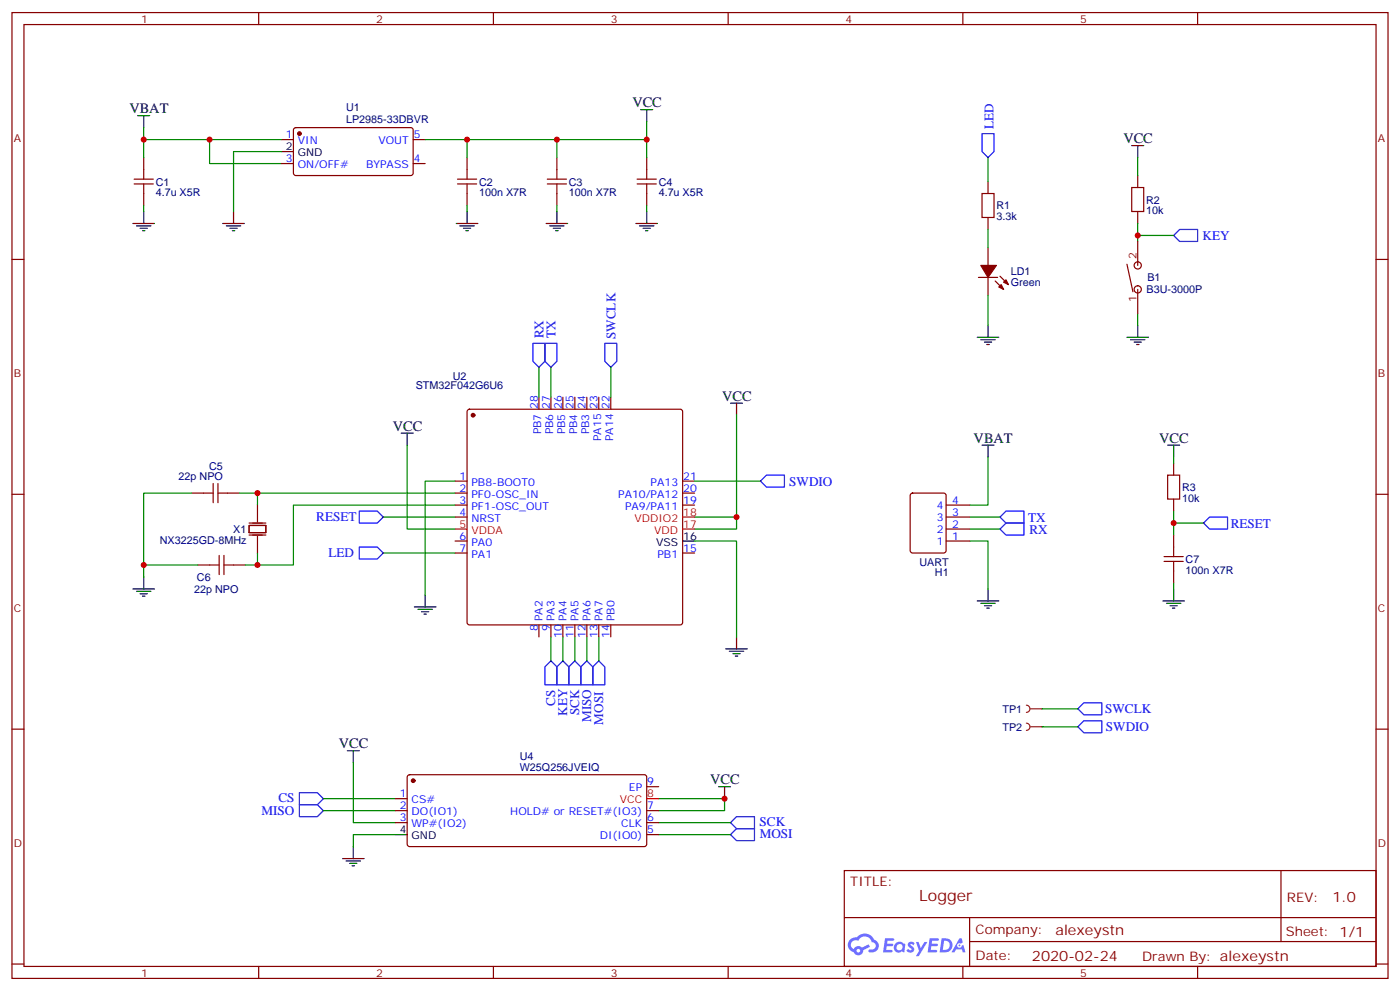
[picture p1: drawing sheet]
<svg xmlns="http://www.w3.org/2000/svg" width="412mm" height="292mm" viewBox="0 0 412 292" stroke-linecap="round" stroke-linejoin="round" font-family="sans-serif">
<g fill="none" stroke="#870000" stroke-width=".35">
<path d="M3.5 3.7h405.4v284.3h-405.4zM7.1 7.2h398.2v277.3h-398.2zM76.2 3.7v3.5M145.3 3.7v3.5M214.5 3.7v3.5M283.6 3.7v3.5M352.8 3.7v3.5M3.5 76.4h3.6M405.3 76.4h3.6M3.5 145.5h3.6M405.3 145.5h3.6M3.5 214.7h3.6"/>
<path d="M405.3 214.7h3.6M248.7 256.3h156.6v28.2h-156.6zM377.3 256.3v20.9M248.7 270.1h156.5M285.6 277.2h119.6M285.6 270.1v14.2M3.5 283.8h3.6M76.2 284.5v3.5M145.3 284.5v3.5M214.5 284.5v3.5M283.6 284.5v3.5M352.8 284.5v3.5"/>
<path d="M405.3 283.8h3.6"/>
</g>
<g fill="#5487ff">
<path d="M267.7 277.5a1.22 1.22 0 0 1 1.7 .2l-.4 .6a.47 .47 0 0 0-.3-.4 .47 .47 0 0 0-.5 .2l.1 .2a1.14 1.14 0 0 1 .8 1.8 1.14 1.14 0 0 1-1.9 0l-.2-.2 .5-.6 .7 .5a.29 .29 0 0 0 .3-.3 .29 .29 0 0 0-.2-.3 1.04 1.04 0 0 1-.6-1.7z"/>
<path d="M260.7 276.2h2.4l.3 .2-.2 .5-1.8 .1-.1 .8h1.5l.3 .4-.3 .4h-1.6l-.2 1.1h1.7l.2 .3-.2 .3-2.6 .1z"/>
<path d="M273.8 276.2h2.4l.3 .2-.1 .5-1.8 .1-.2 .8h1.6l.3 .4-.4 .4-1.6-.1-.1 1.1 1.7 .1 .2 .3-.2 .3-2.6 .1z"/>
<path d="M282.6 276.2h.7l.3 1.3-.6 .3a.69 .69 0 0 0-1 .3 .69 .69 0 0 0 .4 .9 .69 .69 0 0 0 .9-.6l.5-.2 .6 2.2h-.8l-.2-.9h-1.8l-.5 .9h-.8z"/>
<path d="M269.8 277.3h.8l.6 1.8 1.1-1.8h.9l-2.6 4.2h-.8l.9-1.5z"/>
<path d="M277.4 276.2l-.6 4.2h1.3a2.11 2.11 0 0 0 2.5-2.1 2.11 2.11 0 0 0-2.5-2.1zM278.1 277a1.39 1.39 0 0 1 1.7 1.4 1.39 1.39 0 0 1-1.8 1.2h-.3z"/>
<path d="M263.7 277.8a1.54 1.54 0 0 0-.1 2.2 1.54 1.54 0 0 0 2.2 .1l.6 .3 .3-2.3-.2-.3h-.4a1.49 1.49 0 0 0-2.4 0zM264 278.8a.94 .94 0 0 1 1.8 0 .94 .94 0 0 1-1.8 0z"/>
<path d="M250.4 276.6a2.18 2.18 0 0 0 1.1 3.7 1.44 1.44 0 0 0 1.6 .9 1.44 1.44 0 0 0 1.2-1.4l2-1.1-.5-.7-1.9 1a1.47 1.47 0 0 0-2.4 .4 1.39 1.39 0 0 1-.7-1.9 1.39 1.39 0 0 1 2-.5 2.12 2.12 0 0 1 2.2-1.3 2.12 2.12 0 0 1 1.9 1.7 1.14 1.14 0 0 1 1.1 1.4 1.14 1.14 0 0 1-1.7 .7 .43 .43 0 0 0-.5 .4 .43 .43 0 0 0 .4 .5 1.98 1.98 0 0 0 2.5-1.2 1.98 1.98 0 0 0-1.2-2.6 3.1 3.1 0 0 0-5.3-.6l-.9 .1zM252.3 279.9a.55 .55 0 0 1 1.1 0 .55 .55 0 0 1-1.1 0z"/>
<circle cx="282.6" cy="278.3" r=".26"/>
</g>
<g fill="none" stroke="#870000" stroke-width=".35">
<path d="M86.7 37.8l.4-.2h34.2l.4 .7-.1 13-.6 .4-34.1-.1-.5-.6v-12.7zM39.5 54.2h5.7M39.5 52.7h5.7M42.3 46.4v6.3M42.3 54.2v6.3M82.9 41.1h3.5M82.9 48.2h3.5M121.7 41.1h3.5M121.7 48.2h3.5M161.2 54.2h5.7M161.2 52.7h5.7M164 46.4v6.3"/>
<path d="M164 54.2v6.3M187.7 54.2h5.6M187.7 52.7h5.6M190.5 46.4v6.3M190.5 54.2v6.3M289.3 57h3.5v7h-3.5zM291 53.4v3.6M333.4 55.2h3.5v7.1h-3.5zM335.1 51.7v3.5M291 64v3.6M291 72.8v5.3M335.1 62.3v3.5"/>
<path d="M288.2 81.7h5.7M291 81.7v5.3M293.2 82.7l2.4 2.5M294.6 81.3l2.4 2.5M158.7 116.9v3.6M162.3 116.9v3.6M165.8 116.9v3.6M169.3 116.9v3.6M172.9 116.9v3.6M176.4 116.9v3.6M179.9 116.9v3.6M137.8 120.7l.5-.2h62.1l.5 .2 .2 .5v62.1l-.3 .5-.4 .2h-62.1l-.5-.3-.2-.4v-62.1z"/>
<path d="M344 139.9h3.5v7h-3.5zM345.7 136.3v3.6M56.4 145.2h6.4M62.8 142.3v5.7M64.2 145.2h6.4M64.2 142.3v5.7M73.4 154.7h4.9v2.1h-4.9zM73.4 154h4.9M73.4 157.5h4.9M75.8 148.7v4.9M75.8 157.9v4.9M134.1 145.2h3.5"/>
<path d="M134.1 141.6h3.5M134.1 148.7h3.5M134.1 152.2h3.5M134.1 159.3h3.5M201.1 145.2h3.5M201.1 141.6h3.5M201.1 148.7h3.5M345.7 146.9v3.6M345.7 157.5v6.4M58.2 166.3h6.4M64.6 163.5v5.7M66 166.3h6.3"/>
<path d="M66 163.5v5.7M134.1 162.8h3.5M201.1 162.8h3.5M342.9 165.3h5.6M342.9 163.9h5.6M345.7 165.3v6.3M158.7 184v3.5M162.3 184v3.5M165.8 184v3.5M169.3 184v3.5M172.9 184v3.5M176.4 184v3.5"/>
<path d="M179.9 184v3.5"/>
</g>
<g fill="none" stroke="#000" stroke-width=".35">
<path d="M40.6 34h3.5M42.3 34v3.6M188.7 32.3h3.6M190.5 32.3v3.5M82.9 44.6h3.5M333.4 42.9h3.5M335.1 42.9v3.5M39.2 65.8h6.3M40.2 66.5h4.2M41.3 67.2h2.1M42 67.9h.7M42.3 62.3v3.5"/>
<path d="M65.6 65.8h6.4M66.7 66.5h4.2M67.7 67.2h2.1M68.4 67.9h.7M68.8 62.3v3.5M160.9 65.8h6.3M161.9 66.5h4.3M163 67.2h2.1M163.7 67.9h.7M164 62.3v3.5M187.3 65.8h6.4M188.4 66.5h4.2"/>
<path d="M189.4 67.2h2.2M190.1 67.9h.8M190.5 62.3v3.5M287.9 99.3h6.3M291 95.8v3.5M332 99.3h6.3M335.1 95.8v3.5M215.2 118.7h3.5M217 118.7v3.5M288.9 100h4.3M290 100.7h2.1M290.7 101.4h.7"/>
<path d="M333 100h4.3M334.1 100.7h2.1M334.8 101.4h.7M118.2 127.5h3.5M119.9 127.5v3.6M289.3 131.1h3.5M291 131.1v3.5M344 131.1h3.5M345.7 131.1v3.5M201.1 159.3h3.5M39.2 173.4h6.3M40.2 174.1h4.2"/>
<path d="M41.3 174.8h2.1M42 175.5h.7M42.3 169.9v3.5M122.1 178.7h6.3M123.1 179.4h4.3M125.2 175.2v3.5M287.9 176.9h6.3M288.9 177.6h4.3M290 178.3h2.1M290.7 179h.7M291 173.4v3.5M342.5 176.9h6.4"/>
<path d="M343.6 177.6h4.2M344.7 178.3h2.1M345.4 179h.7M345.7 173.4v3.5M124.2 180.1h2.1M124.9 180.8h.7M213.8 191h6.3M214.8 191.7h4.3M215.9 192.4h2.1M216.6 193.1h.7M217 187.5v3.5M102.3 221h3.5"/>
<path d="M104.1 221v3.5M211.7 231.6h3.5M213.4 231.6v3.5M100.9 252.8h6.3M102 253.5h4.2M103 254.2h2.1M103.7 254.9h.7M104.1 249.2v3.6"/>
</g>
<g fill="none" stroke="#008700" stroke-width=".35">
<path d="M42.3 37.6v8.8M61.7 41.1v7.1h21.2M82.9 44.6h-14.1v17.7M125.2 41.1h65.3v5.3M335.1 65.8v5.3M335.1 92.3v3.5M158.7 108.1v8.8M162.3 108.1v8.8M179.9 108.1v8.8M119.9 131.1v24.7h14.2M217 122.2v33.6h-12.4M291 134.6v14.1h-5.2"/>
<path d="M345.7 134.6v1.7M56.4 145.2h-14.1v21.1M70.6 145.2h5.2v3.5M75.8 145.2h58.3M112.9 152.2h21.2M134.1 148.7h-47.7v17.6h-14.1M134.1 141.6h-8.9v33.6M204.6 159.3h12.4v28.2M204.6 141.6h19.4M204.6 152.2h12.4M285.8 159.3h5.2v14.1M345.7 150.5v3.5"/>
<path d="M354.5 154h-8.8v3.5M58.2 166.3h-15.9v3.6M75.8 162.8v3.5M345.7 171.6v1.8M169.3 187.5v7.1M172.9 187.5v7.1M176.4 187.5v7.1M95.2 235.1h21.2M95.2 238.7h21.2M104.1 224.5v17.7h12.3M194 235.1h19.4v3.6h-19.4M116.4 245.7h-12.3v3.5"/>
<path d="M194 242.2h21.2M194 245.7h21.2"/>
</g>
<g fill="#870000" stroke="#870000" stroke-width=".35">
<path d="M294.2 84.5l.7-.7 .7 1.4z"/>
<path d="M295.6 83.1l.7-.7 .7 1.4z"/>
<path d="M288.9 78.1h4.6l-2.5 3.6z"/>
<circle cx="139.3" cy="122.2" r=".53"/>
<circle cx="88.2" cy="39.3" r=".53"/>
</g>
<g fill="none" stroke="#00f" stroke-width=".35">
<path d="M289.3 39.3h3.5v5.3l-1.8 1.8-1.7-1.8zM157 101.1h3.5v5.3l-1.8 1.7-1.7-1.7zM160.5 101.1h3.5v5.3l-1.7 1.7-1.8-1.7zM178.2 101.1h3.5v5.3l-1.8 1.7-1.7-1.7zM105.8 150.5h5.3l1.8 1.7-1.8 1.8h-5.3zM224 141.6l1.8-1.7h5.3v3.5h-5.3zM294.6 155.8l1.7-1.8h5.3v3.5h-5.3zM294.6 152.2l1.7-1.7h5.3v3.5h-5.3zM354.5 154l1.8-1.8h5.3v3.6h-5.3zM105.8 161h5.3l1.8 1.8-1.8 1.8h-5.3zM162.3 194.6l1.7 1.7v5.3h-3.5v-5.3zM165.8 194.6l1.8 1.7v5.3h-3.6v-5.3z"/>
<path d="M169.3 194.6l1.8 1.7v5.3h-3.5v-5.3zM172.9 194.6l1.7 1.7v5.3h-3.5v-5.3zM176.4 194.6l1.8 1.7v5.3h-3.6v-5.3zM319.3 206.9h5.3v3.5h-5.3l-1.8-1.7zM319.3 212.2h5.3v3.5h-5.3l-1.8-1.7zM88.2 236.9h5.3l1.7 1.8-1.7 1.7h-5.3zM88.2 233.4h5.3l1.7 1.7-1.7 1.8h-5.3zM215.2 245.7l1.8-1.8h5.2v3.6h-5.2zM215.2 242.2l1.8-1.8h5.2v3.5h-5.2z"/>
</g>
<path d="M134.1 155.8h3.5M201.1 155.8h3.5M201.1 152.2h3.5" fill="none" stroke="#f00" stroke-width=".35"/>
<path d="M302.3 212.9a1.06 1.06 0 0 1 1.1 1.1 1.06 1.06 0 0 1-1.1 1M303.4 214h3.5" fill="none" stroke="#8c2424" stroke-width=".35"/>
<circle cx="306.9" cy="214" r=".18" fill="#8c2424"/>
<path d="M302.3 207.6a1.06 1.06 0 0 1 1.1 1.1 1.06 1.06 0 0 1-1.1 1M303.4 208.7h3.5" fill="none" stroke="#8c2424" stroke-width=".35"/>
<circle cx="306.9" cy="208.7" r=".18" fill="#8c2424"/>
<g fill="none" stroke="#008700" stroke-width=".35">
<path d="M190.5 35.8v5.3M42.3 41.1h40.6M137.6 41.1v5.3M164 41.1v5.3M291 46.4v7M335.1 46.4v5.3M42.3 60.5v1.8M137.6 60.5v1.8M164 60.5v1.8M190.5 60.5v1.8M291 67.6v5.2M335.1 69.3h10.6"/>
<path d="M291 87v8.8M285.8 152.2h8.8M285.8 155.8h8.8M112.9 162.8h21.2M162.3 187.5v7.1M165.8 187.5v7.1M306.9 208.7h10.6M306.9 214h10.6"/>
</g>
<path d="M345.7 69.3l1.8-1.7h5.3v3.5h-5.3z" fill="none" stroke="#00f" stroke-width=".35"/>
<g fill="none" stroke="#870000" stroke-width=".35">
<path d="M134.8 54.2h5.6M134.8 52.7h5.6M137.6 46.4v6.3M137.6 54.2v6.3M332 77.8l1.7 8.1M335.1 71.1v7M335.1 85.2v7.1M268.3 145.4l.5-.2h9.2l.6 .4 .1 16.5-.5 .7h-9.4l-.6-.5-.1-16.4zM278.7 159.3h7.1M278.7 155.8h7.1M278.7 152.2h7.1M278.7 148.7h7.1"/>
<path d="M116.4 235.1h3.5M116.4 238.7h3.5M120.2 228.3l.4-.2h69.5l.4 .7-.1 20-.6 .4h-69.4l-.5-.7v-19.7zM190.5 238.7h3.5M190.5 231.6h3.5M116.4 242.2h3.5M190.5 242.2h3.5M190.5 245.7h3.5"/>
<circle cx="335.1" cy="78.1" r="1.06"/>
<circle cx="335.1" cy="85.2" r="1.06"/>
</g>
<path d="M134.4 65.8h6.4M135.5 66.5h4.2M136.5 67.2h2.1M137.2 67.9h.7M137.6 62.3v3.5M116.4 245.7h3.5" fill="none" stroke="#000" stroke-width=".35"/>
<circle cx="121.7" cy="229.8" r=".53" fill="#870000" stroke="#870000" stroke-width=".35"/>
<path d="M190.5 235.1h3.5" fill="none" stroke="#f00" stroke-width=".35"/>
<g fill="#c00">
<circle cx="345.7" cy="154" r=".88"/>
<circle cx="75.8" cy="145.2" r=".88"/>
<circle cx="75.8" cy="166.3" r=".88"/>
<circle cx="217" cy="152.2" r=".88"/>
<circle cx="335.1" cy="69.3" r=".88"/>
<circle cx="42.3" cy="41.1" r=".88"/>
<circle cx="61.7" cy="41.1" r=".88"/>
<circle cx="190.5" cy="41.1" r=".88"/>
<circle cx="164" cy="41.1" r=".88"/>
<circle cx="137.6" cy="41.1" r=".88"/>
<circle cx="42.3" cy="166.3" r=".88"/>
<circle cx="213.4" cy="235.1" r=".88"/>
</g>
<text font-size="4.6" fill="#800" x="270.8" y="265.3">Logger</text>
<g font-size="4.2">
<text x="38.1" y="33.3">VBAT</text>
<text x="186.3" y="31.6">VCC</text>
<text x="330.9" y="42.2">VCC</text>
<text x="212.7" y="118">VCC</text>
<text x="115.7" y="126.8">VCC</text>
<text x="286.8" y="130.4">VBAT</text>
<text x="341.5" y="130.4">VCC</text>
<text x="99.8" y="220.3">VCC</text>
<text x="209.2" y="230.9">VCC</text>
</g>
<g font-size="4.2" fill="#800">
<text x="392.5" y="265.6">1.0</text>
<text x="310.9" y="275.1">alexeystn</text>
<text x="304" y="282.9">2020-02-24</text>
</g>
<g font-size="3.9" fill="#00f">
<text x="292.7" y="37.9" transform="rotate(-90 292.7 37.9)">LED</text>
<text x="354.2" y="70.7">KEY</text>
<text x="160.1" y="99.6" transform="rotate(-90 160.1 99.6)">RX</text>
<text x="163.6" y="99.6" transform="rotate(-90 163.6 99.6)">TX</text>
<text x="181.3" y="99.8" transform="rotate(-90 181.3 99.8)">SWCLK</text>
<text x="232.5" y="143">SWDIO</text>
<text x="93.2" y="153.5">RESET</text>
<text x="302.9" y="153.6">TX</text>
<text x="362.5" y="155.3">RESET</text>
<text x="303.3" y="157.1">RX</text>
<text x="96.8" y="164.1">LED</text>
<text x="163.6" y="207.8" transform="rotate(-90 163.6 207.8)">CS</text>
<text x="325.6" y="209.8">SWCLK</text>
<text x="167.1" y="210.8" transform="rotate(-90 167.1 210.8)">KEY</text>
<text x="170.6" y="210.6" transform="rotate(-90 170.6 210.6)">SCK</text>
<text x="174.1" y="212.6" transform="rotate(-90 174.1 212.6)">MISO</text>
<text x="177.7" y="213.3" transform="rotate(-90 177.7 213.3)">MOSI</text>
<text x="325.8" y="215.2">SWDIO</text>
<text x="77" y="239.9">MISO</text>
<text x="82" y="236.2">CS</text>
<text x="223.8" y="243.3">SCK</text>
<text x="223.8" y="246.8">MOSI</text>
</g>
<g font-size="3.9" fill="#800">
<text x="250.5" y="260.9">TITLE:</text>
<text x="379.1" y="265.6">REV:</text>
<text x="287.4" y="275.1">Company:</text>
<text x="378.7" y="275.7">Sheet: 1/1</text>
<text x="287.4" y="282.8">Date:</text>
<text x="336.4" y="282.8">Drawn By: alexeystn</text>
</g>
<g font-size="3.2" fill="#800">
<text x="41.6" y="6.7">1</text>
<text x="110.8" y="6.7">2</text>
<text x="179.9" y="6.7">3</text>
<text x="249.1" y="6.7">4</text>
<text x="318.2" y="6.7">5</text>
<text x="4.1" y="41.8">A</text>
<text x="405.9" y="41.8">A</text>
<text x="334.8" y="76.4" transform="rotate(-90 334.8 76.4)">2</text>
<text x="334.8" y="89" transform="rotate(-90 334.8 89)">1</text>
<text x="4.1" y="110.9">B</text>
<text x="405.9" y="110.9">B</text>
<text x="4.1" y="180.1">C</text>
<text x="405.9" y="180.1">C</text>
<text x="4.1" y="249.2">D</text>
<text x="405.9" y="249.2">D</text>
<text x="41.6" y="287.5">1</text>
<text x="110.8" y="287.5">2</text>
<text x="179.9" y="287.5">3</text>
<text x="249.1" y="287.5">4</text>
<text x="318.2" y="287.5">5</text>
</g>
<g font-size="3.2" fill="#000080">
<text x="102" y="32.8">U1</text>
<text x="102" y="36.2">LP2985-33DBVR</text>
<text x="45.9" y="57.7">4.7u X5R</text>
<text x="45.9" y="54.7">C1</text>
<text x="141.1" y="57.7">100n X7R</text>
<text x="141.1" y="54.7">C2</text>
<text x="167.6" y="57.7">100n X7R</text>
<text x="167.6" y="54.7">C3</text>
<text x="194" y="57.7">4.7u X5R</text>
<text x="194" y="54.7">C4</text>
<text x="337.6" y="59.9">R2</text>
<text x="293.5" y="64.8">3.3k</text>
<text x="293.5" y="61.6">R1</text>
<text x="337.6" y="63">10k</text>
<text x="297.7" y="81">LD1</text>
<text x="338" y="82.8">B1</text>
<text x="297.7" y="84.2">Green</text>
<text x="337.7" y="86.3">B3U-3000P</text>
<text x="133.3" y="111.9">U2</text>
<text x="122.5" y="114.6">STM32F042G6U6</text>
<text x="52.6" y="141.3">22p NPO</text>
<text x="61.6" y="138.3">C5</text>
<text x="348.2" y="147.7">10k</text>
<text x="348.2" y="144.6">R3</text>
<text x="47.1" y="160.1">NX3225GD-8MHz</text>
<text x="68.7" y="156.9">X1</text>
<text x="270.8" y="166.5">UART</text>
<text x="349.2" y="165.8">C7</text>
<text x="58" y="171.1">C6</text>
<text x="275.4" y="169.6">H1</text>
<text x="349.2" y="168.9">100n X7R</text>
<text x="57.2" y="174.6">22p NPO</text>
<text x="295.3" y="209.8">TP1</text>
<text x="295.3" y="215.1">TP2</text>
<text x="153.1" y="227">W25Q256JVEIQ</text>
<text x="153.1" y="223.8">U4</text>
</g>
<g font-size="3.2" fill="#00f">
<text x="84.2" y="40.7">1</text>
<text x="121.9" y="40.7">5</text>
<text x="84.2" y="47.8">3</text>
<text x="87.7" y="42.5">VIN</text>
<text x="111.5" y="42.5">VOUT</text>
<text x="121.9" y="47.8">4</text>
<text x="87.7" y="49.6">ON/OFF#</text>
<text x="107.9" y="49.6">BYPASS</text>
<text x="158.4" y="120.3" transform="rotate(-90 158.4 120.3)">28</text>
<text x="161.9" y="120.3" transform="rotate(-90 161.9 120.3)">27</text>
<text x="165.5" y="120.3" transform="rotate(-90 165.5 120.3)">26</text>
<text x="169" y="120.3" transform="rotate(-90 169 120.3)">25</text>
<text x="172.5" y="120.3" transform="rotate(-90 172.5 120.3)">24</text>
<text x="176" y="120.3" transform="rotate(-90 176 120.3)">23</text>
<text x="179.6" y="120.3" transform="rotate(-90 179.6 120.3)">22</text>
<text x="159.5" y="127.9" transform="rotate(-90 159.5 127.9)">PB7</text>
<text x="163" y="127.9" transform="rotate(-90 163 127.9)">PB6</text>
<text x="166.5" y="127.9" transform="rotate(-90 166.5 127.9)">PB5</text>
<text x="170" y="127.9" transform="rotate(-90 170 127.9)">PB4</text>
<text x="173.6" y="127.9" transform="rotate(-90 173.6 127.9)">PB3</text>
<text x="177.1" y="129.9" transform="rotate(-90 177.1 129.9)">PA15</text>
<text x="180.6" y="129.9" transform="rotate(-90 180.6 129.9)">PA14</text>
<text x="135.4" y="141.3">1</text>
<text x="138.9" y="143.1">PB8-BOOT0</text>
<text x="191.7" y="143.1">PA13</text>
<text x="201.3" y="141.3">21</text>
<text x="135.4" y="144.8">2</text>
<text x="135.4" y="148.3">3</text>
<text x="138.9" y="146.6">PF0-OSC_IN</text>
<text x="182.1" y="146.6">PA10/PA12</text>
<text x="201.3" y="148.3">19</text>
<text x="201.3" y="144.8">20</text>
<text x="276" y="149.8">4</text>
<text x="280.5" y="148.3">4</text>
<text x="135.4" y="151.9">4</text>
<text x="138.9" y="150.1">PF1-OSC_OUT</text>
<text x="138.9" y="153.6">NRST</text>
<text x="184.1" y="150.1">PA9/PA11</text>
<text x="276" y="153.3">3</text>
<text x="280.5" y="155.4">2</text>
<text x="280.5" y="151.9">3</text>
<text x="135.4" y="158.9">6</text>
<text x="138.9" y="160.7">PA0</text>
<text x="276" y="160.3">1</text>
<text x="276" y="156.8">2</text>
<text x="280.5" y="158.9">1</text>
<text x="135.4" y="162.5">7</text>
<text x="138.9" y="164.2">PA1</text>
<text x="193.7" y="164.2">PB1</text>
<text x="201.3" y="162.5">15</text>
<text x="158.4" y="185.8" transform="rotate(-90 158.4 185.8)">8</text>
<text x="159.8" y="182.9" transform="rotate(-90 159.8 182.9)">PA2</text>
<text x="161.9" y="185.8" transform="rotate(-90 161.9 185.8)">9</text>
<text x="163.3" y="182.9" transform="rotate(-90 163.3 182.9)">PA3</text>
<text x="166.9" y="182.9" transform="rotate(-90 166.9 182.9)">PA4</text>
<text x="170.4" y="182.9" transform="rotate(-90 170.4 182.9)">PA5</text>
<text x="173.9" y="182.9" transform="rotate(-90 173.9 182.9)">PA6</text>
<text x="177.4" y="182.9" transform="rotate(-90 177.4 182.9)">PA7</text>
<text x="181" y="182.9" transform="rotate(-90 181 182.9)">PB0</text>
<text x="165.5" y="187.8" transform="rotate(-90 165.5 187.8)">10</text>
<text x="169" y="187.8" transform="rotate(-90 169 187.8)">11</text>
<text x="172.5" y="187.8" transform="rotate(-90 172.5 187.8)">12</text>
<text x="176" y="187.8" transform="rotate(-90 176 187.8)">13</text>
<text x="179.6" y="187.8" transform="rotate(-90 179.6 187.8)">14</text>
<text x="185.3" y="233">EP</text>
<text x="190.7" y="231.2">9</text>
<text x="117.8" y="234.8">1</text>
<text x="117.8" y="238.3">2</text>
<text x="121.2" y="236.5">CS#</text>
<text x="190.7" y="238.3">7</text>
<text x="117.8" y="241.8">3</text>
<text x="121.2" y="240.1">DO(IO1)</text>
<text x="121.2" y="243.6">WP#(IO2)</text>
<text x="150.3" y="240.1">HOLD# or RESET#(IO3)</text>
<text x="183" y="243.6">CLK</text>
<text x="190.7" y="245.4">5</text>
<text x="190.7" y="241.8">6</text>
<text x="176.7" y="247.1">DI(IO0)</text>
</g>
<g font-size="3.2">
<text x="84.2" y="44.3">2</text>
<text x="87.7" y="46">GND</text>
<text x="193.3" y="160.7">VSS</text>
<text x="201.3" y="158.9">16</text>
<text x="117.8" y="245.4">4</text>
<text x="121.2" y="247.1">GND</text>
</g>
<g font-size="3.2" fill="#f00">
<text x="135.4" y="155.4">5</text>
<text x="186.9" y="153.6">VDDIO2</text>
<text x="201.3" y="155.4">17</text>
<text x="201.3" y="151.9">18</text>
<text x="138.9" y="157.2">VDDA</text>
<text x="192.7" y="157.2">VDD</text>
<text x="182.6" y="236.5">VCC</text>
<text x="190.7" y="234.8">8</text>
</g>
</svg>
